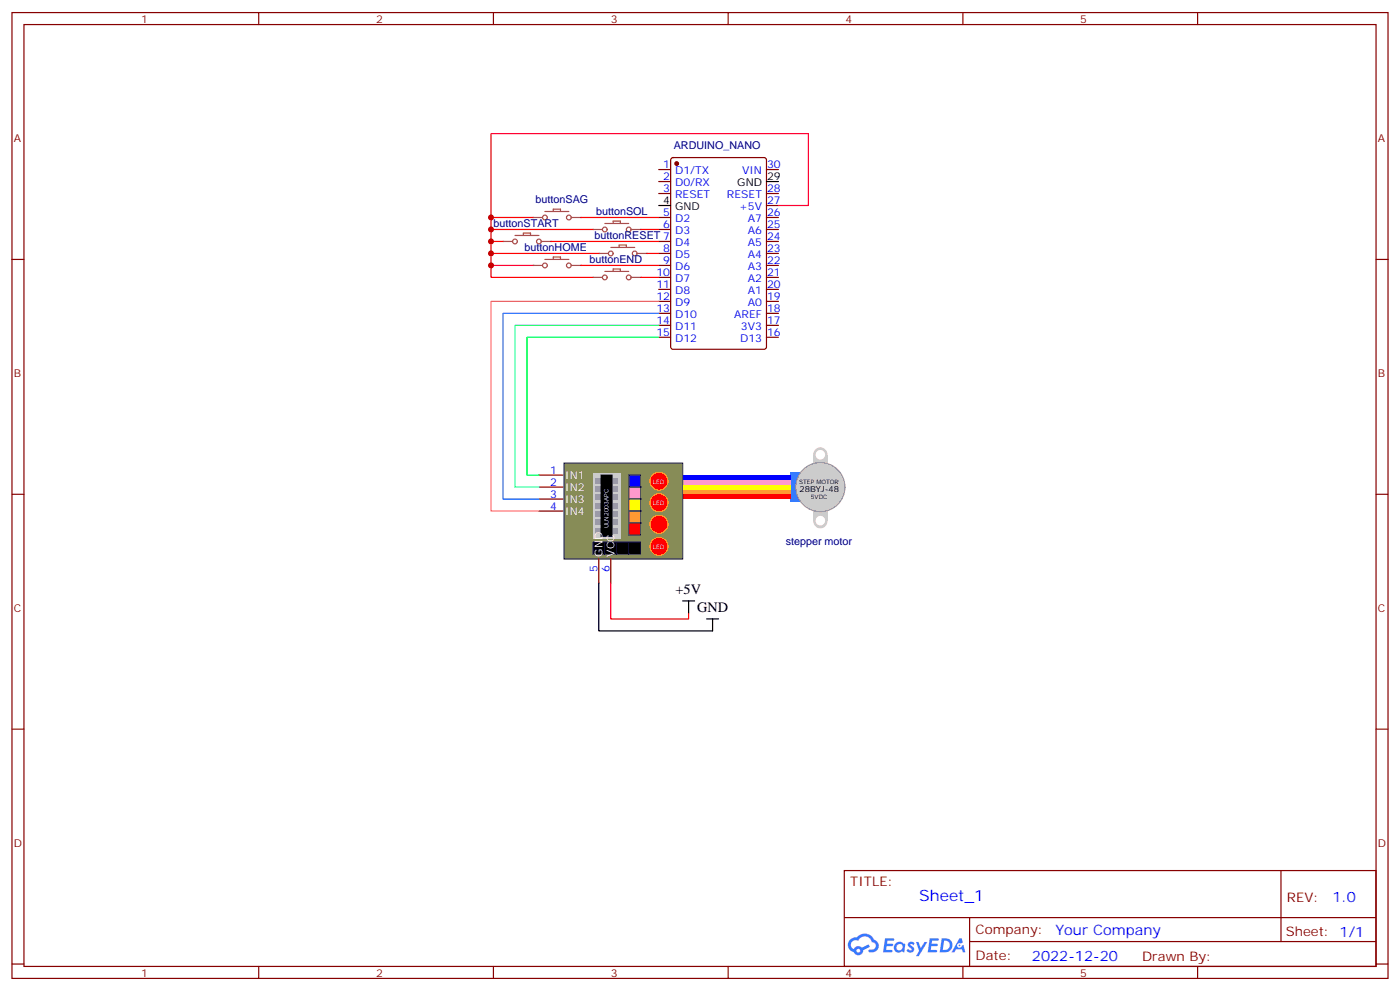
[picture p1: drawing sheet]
<svg xmlns="http://www.w3.org/2000/svg" width="412mm" height="292mm" viewBox="0 0 412 292" stroke-linecap="round" stroke-linejoin="round" font-family="sans-serif">
<g fill="none" stroke="#870000" stroke-width=".35">
<path d="M3.5 3.7h405.4v284.3h-405.4zM7.1 7.2h398.2v277.3h-398.2zM76.2 3.7v3.5M145.3 3.7v3.5M214.5 3.7v3.5M283.6 3.7v3.5M352.8 3.7v3.5M3.5 76.4h3.6M405.3 76.4h3.6M3.5 145.5h3.6M405.3 145.5h3.6M3.5 214.7h3.6"/>
<path d="M405.3 214.7h3.6M248.7 256.3h156.6v28.2h-156.6zM377.3 256.3v20.9M248.7 270.1h156.5M285.6 277.2h119.6M285.6 270.1v14.2M3.5 283.8h3.6M76.2 284.5v3.5M145.3 284.5v3.5M214.5 284.5v3.5M283.6 284.5v3.5M352.8 284.5v3.5"/>
<path d="M405.3 283.8h3.6"/>
</g>
<g fill="#5487ff">
<path d="M267.7 277.5a1.22 1.22 0 0 1 1.7 .2l-.4 .6a.47 .47 0 0 0-.3-.4 .47 .47 0 0 0-.5 .2l.1 .2a1.14 1.14 0 0 1 .8 1.8 1.14 1.14 0 0 1-1.9 0l-.2-.2 .5-.6 .7 .5a.29 .29 0 0 0 .3-.3 .29 .29 0 0 0-.2-.3 1.04 1.04 0 0 1-.6-1.7z"/>
<path d="M260.7 276.2h2.4l.3 .2-.2 .5-1.8 .1-.1 .8h1.5l.3 .4-.3 .4h-1.6l-.2 1.1h1.7l.2 .3-.2 .3-2.6 .1z"/>
<path d="M273.8 276.2h2.4l.3 .2-.1 .5-1.8 .1-.2 .8h1.6l.3 .4-.4 .4-1.6-.1-.1 1.1 1.7 .1 .2 .3-.2 .3-2.6 .1z"/>
<path d="M282.6 276.2h.7l.3 1.3-.6 .3a.69 .69 0 0 0-1 .3 .69 .69 0 0 0 .4 .9 .69 .69 0 0 0 .9-.6l.5-.2 .6 2.2h-.8l-.2-.9h-1.8l-.5 .9h-.8z"/>
<path d="M269.8 277.3h.8l.6 1.8 1.1-1.8h.9l-2.6 4.2h-.8l.9-1.5z"/>
<path d="M277.4 276.2l-.6 4.2h1.3a2.11 2.11 0 0 0 2.5-2.1 2.11 2.11 0 0 0-2.5-2.1zM278.1 277a1.39 1.39 0 0 1 1.7 1.4 1.39 1.39 0 0 1-1.8 1.2h-.3z"/>
<path d="M263.7 277.8a1.54 1.54 0 0 0-.1 2.2 1.54 1.54 0 0 0 2.2 .1l.6 .3 .3-2.3-.2-.3h-.4a1.49 1.49 0 0 0-2.4 0zM264 278.8a.94 .94 0 0 1 1.8 0 .94 .94 0 0 1-1.8 0z"/>
<path d="M250.4 276.6a2.18 2.18 0 0 0 1.1 3.7 1.44 1.44 0 0 0 1.6 .9 1.44 1.44 0 0 0 1.2-1.4l2-1.1-.5-.7-1.9 1a1.47 1.47 0 0 0-2.4 .4 1.39 1.39 0 0 1-.7-1.9 1.39 1.39 0 0 1 2-.5 2.12 2.12 0 0 1 2.2-1.3 2.12 2.12 0 0 1 1.9 1.7 1.14 1.14 0 0 1 1.1 1.4 1.14 1.14 0 0 1-1.7 .7 .43 .43 0 0 0-.5 .4 .43 .43 0 0 0 .4 .5 1.98 1.98 0 0 0 2.5-1.2 1.98 1.98 0 0 0-1.2-2.6 3.1 3.1 0 0 0-5.3-.6l-.9 .1zM252.3 279.9a.55 .55 0 0 1 1.1 0 .55 .55 0 0 1-1.1 0z"/>
<circle cx="282.6" cy="278.3" r=".26"/>
</g>
<g fill="none" stroke="#870000" stroke-width=".35">
<path d="M194 49.9h3.6M194 53.4h3.6M194 57h3.6M197.8 46.6l.5-.2h26.8l.6 .4 .1 55.3-.5 .7h-27l-.7-.4v-55.3zM225.8 49.9h3.5M225.8 57h3.5M194 64h3.6M194 67.6h3.6M194 71.1h3.6M194 74.6h3.6M194 78.1h3.6M225.8 64h3.5"/>
<path d="M225.8 67.6h3.5M225.8 71.1h3.5M225.8 74.6h3.5M225.8 78.1h3.5M225.8 60.5h3.5M194 81.7h3.6M194 85.2h3.6M194 88.7h3.6M194 92.3h3.6M194 95.8h3.6M194 99.3h3.6M225.8 81.7h3.5"/>
<path d="M225.8 85.2h3.5M225.8 88.7h3.5M225.8 92.3h3.5M225.8 95.8h3.5M225.8 99.3h3.5"/>
</g>
<circle cx="199.3" cy="48.2" r=".53" fill="#870000" stroke="#870000" stroke-width=".35"/>
<path d="M225.8 53.4h3.5M194 60.5h3.6" fill="none" stroke="#000" stroke-width=".35"/>
<g fill="#ccc">
<path d="M239.5 133.9h4.3v4.9h-4.3z"/>
<circle cx="241.6" cy="133.9" r="2.16"/>
</g>
<path d="M232.8 138.8h3.2v8.8h-3.2z" fill="#06f"/>
<path d="M201.1 145.5h31.7v1.4h-31.7z" fill="#f00"/>
<path d="M201.1 144.1h31.7v1.4h-31.7z" fill="#f93"/>
<path d="M201.1 142.7h31.7v1.4h-31.7z" fill="#ff0"/>
<path d="M201.1 141.3h31.7v1.4h-31.7z" fill="#f9c"/>
<path d="M201.1 139.9h31.7v1.4h-31.7z" fill="#00f"/>
<path d="M166.2 136.3h34.9v28.3h-34.9z" fill="#878c57" stroke="#333" stroke-width=".35"/>
<path d="M158.7 139.9h7.1M158.7 143.4h7.1M158.7 146.9h7.1M158.7 150.5h7.1" fill="none" stroke="#870000" stroke-width=".35"/>
<path d="M174.6 139.2h8.1v19.4h-8.1z" fill="#ccc"/>
<g fill="#999">
<path d="M180.3 140.6h1.7v1.7h-1.7z"/>
<path d="M180.3 143.1h1.7v1.7h-1.7z"/>
<path d="M180.3 145.5h1.7v1.8h-1.7z"/>
<path d="M180.3 148h1.7v1.8h-1.7z"/>
<path d="M180.3 150.5h1.7v1.7h-1.7z"/>
<path d="M180.3 152.9h1.7v1.8h-1.7z"/>
<path d="M180.3 155.4h1.7v1.8h-1.7z"/>
<path d="M175.3 155.4h1.8v1.8h-1.8z"/>
<path d="M175.3 152.9h1.8v1.8h-1.8z"/>
<path d="M175.3 150.5h1.8v1.7h-1.8z"/>
<path d="M175.3 148h1.8v1.8h-1.8z"/>
<path d="M175.3 145.5h1.8v1.8h-1.8z"/>
<path d="M175.3 143.1h1.8v1.7h-1.8z"/>
<path d="M175.3 140.6h1.8v1.7h-1.8z"/>
</g>
<path d="M177.1 139.9h3.2v18h-3.2z" fill="#000" stroke="#000" stroke-width=".35"/>
<path d="M185.2 139.9h3.5v3.5h-3.5z" fill="#00f" stroke="#333" stroke-width=".35"/>
<path d="M185.2 143.4h3.5v3.5h-3.5z" fill="#f9c" stroke="#333" stroke-width=".35"/>
<path d="M185.2 146.9h3.5v3.6h-3.5z" fill="#ff0" stroke="#333" stroke-width=".35"/>
<path d="M185.2 150.5h3.5v3.5h-3.5z" fill="#f93" stroke="#333" stroke-width=".35"/>
<path d="M185.2 154h3.5v3.5h-3.5z" fill="#f00" stroke="#333" stroke-width=".35"/>
<g fill="#f00" stroke="#f90" stroke-width=".35">
<circle cx="194.1" cy="141.6" r="2.65"/>
<circle cx="194.1" cy="148" r="2.65"/>
<circle cx="194.1" cy="154.3" r="2.65"/>
<circle cx="194.1" cy="160.9" r="2.65"/>
</g>
<g fill="#fff">
<circle cx="241.7" cy="133.9" r="1.41"/>
<circle cx="241.7" cy="153.4" r="1.41"/>
</g>
<g fill="#ccc">
<path d="M239.5 148.4h4.3v5h-4.3z"/>
<circle cx="241.6" cy="153.4" r="2.16"/>
</g>
<circle cx="241.7" cy="153.3" r="1.41" fill="#fff"/>
<circle cx="241.7" cy="143.4" r="7.2" fill="#ccc" stroke="#999" stroke-width=".35"/>
<path d="M174.6 159.6h3.6v3.6h-3.6zM178.2 159.6h3.5v3.6h-3.5zM181.7 159.6h3.5v3.6h-3.5zM185.2 159.6h3.5v3.6h-3.5z" fill="#000" stroke="#333" stroke-width=".35"/>
<path d="M176.4 164.6v7M179.9 164.6v7" fill="none" stroke="#870000" stroke-width=".35"/>
<path d="M194 99.3h-38.8v40.6h3.5" fill="none" stroke="#0f0" stroke-width=".35"/>
<path d="M194 95.8h-42.3v47.6h7" fill="none" stroke="#0fc" stroke-width=".35"/>
<path d="M194 92.3h-45.8v54.6h10.5" fill="none" stroke="#06f" stroke-width=".35"/>
<path d="M194 88.7h-49.4v61.8h14.1" fill="none" stroke="#f66" stroke-width=".35"/>
<path d="M176.4 171.6v14.1h33.5v-3.5M201.1 176.9h3.5M202.8 176.9v3.5M208.1 182.2h3.6" fill="none" stroke="#000" stroke-width=".35"/>
<path d="M179.9 171.6v10.6h22.9v-1.8" fill="none" stroke="#f00" stroke-width=".35"/>
<path d="M157 64h2.8M160.5 62.3h7.1M161.2 64a.71 .71 0 0 0-1-.6 .71 .71 0 0 0-.2 1.1 .71 .71 0 0 0 1.2-.2v-.3M163 62.3v-.7h2.1v.7M171.1 64h-2.8a.71 .71 0 0 0-1-.6 .71 .71 0 0 0-.2 1.1 .71 .71 0 0 0 1.1-.2l.1-.3" fill="none" stroke="#a64a4a" stroke-width=".35"/>
<g fill="#a64a4a">
<circle cx="171.1" cy="64" r=".18"/>
<circle cx="157" cy="64" r=".18"/>
</g>
<g fill="none" stroke="#a64a4a" stroke-width=".35">
<path d="M174.6 67.6h2.8M178.2 65.8h7M180.6 65.8v-.7h2.1v.7M185.9 67.6h2.8"/>
<circle cx="178.2" cy="67.6" r=".71"/>
<circle cx="185.2" cy="67.6" r=".71"/>
</g>
<g fill="#a64a4a">
<circle cx="188.7" cy="67.6" r=".18"/>
<circle cx="174.6" cy="67.6" r=".18"/>
</g>
<g fill="none" stroke="#a64a4a" stroke-width=".35">
<path d="M148.2 71.1h2.8M151.7 69.3h7M154.2 69.3v-.7h2.1v.7M159.5 71.1h2.8"/>
<circle cx="151.7" cy="71.1" r=".71"/>
<circle cx="158.8" cy="71.1" r=".71"/>
</g>
<g fill="#a64a4a">
<circle cx="162.3" cy="71.1" r=".18"/>
<circle cx="148.2" cy="71.1" r=".18"/>
</g>
<g fill="none" stroke="#a64a4a" stroke-width=".35">
<path d="M176.4 74.6h2.8M179.9 72.8h7.1M182.4 72.8v-.7h2.1v.7M187.7 74.6h2.8"/>
<circle cx="179.9" cy="74.6" r=".71"/>
<circle cx="187" cy="74.6" r=".71"/>
</g>
<g fill="#a64a4a">
<circle cx="190.5" cy="74.6" r=".18"/>
<circle cx="176.4" cy="74.6" r=".18"/>
</g>
<g fill="none" stroke="#a64a4a" stroke-width=".35">
<path d="M157 78.1h2.8M160.5 76.4h7.1M163 76.4v-.7h2.1v.7M168.3 78.1h2.8"/>
<circle cx="160.5" cy="78.1" r=".71"/>
<circle cx="167.6" cy="78.1" r=".71"/>
</g>
<g fill="#a64a4a">
<circle cx="171.1" cy="78.1" r=".18"/>
<circle cx="157" cy="78.1" r=".18"/>
</g>
<path d="M144.6 64h12.4M144.6 71.1h3.6M144.6 74.6h31.8M144.6 67.6h30M162.3 71.1h31.7M171.1 64h22.9M171.1 78.1h22.9M188.7 67.6h5.3M190.5 74.6h3.5" fill="none" stroke="#f00" stroke-width=".35"/>
<path d="M229.3 60.5h8.8v-21.2h-93.5v38.8h12.4" fill="none" stroke="#f03" stroke-width=".35"/>
<g fill="none" stroke="#a64a4a" stroke-width=".35">
<path d="M178.2 79.9h7M180.6 79.9v-.7h2.1v.7M174.6 81.7h2.8M185.9 81.7h2.8"/>
<circle cx="178.2" cy="81.7" r=".71"/>
<circle cx="185.2" cy="81.7" r=".71"/>
</g>
<g fill="#a64a4a">
<circle cx="188.7" cy="81.7" r=".18"/>
<circle cx="174.6" cy="81.7" r=".18"/>
</g>
<path d="M144.6 78.1v3.6h30M188.7 81.7h5.3" fill="none" stroke="#f00" stroke-width=".35"/>
<g fill="#c00">
<circle cx="144.6" cy="64" r=".88"/>
<circle cx="144.6" cy="71.1" r=".88"/>
<circle cx="144.6" cy="74.6" r=".88"/>
<circle cx="144.6" cy="67.6" r=".88"/>
<circle cx="144.6" cy="78.1" r=".88"/>
</g>
<text font-size="4.6" fill="#00f" x="270.8" y="265.3">Sheet_1</text>
<g font-size="4.2">
<text x="199" y="174.8">+5V</text>
<text x="205.3" y="180.2">GND</text>
</g>
<g font-size="4.2" fill="#00f">
<text x="392.5" y="265.6">1.0</text>
<text x="310.9" y="275.1">Your Company</text>
<text x="304" y="282.9">2022-12-20</text>
</g>
<g font-size="3.9" fill="#800">
<text x="250.5" y="260.9">TITLE:</text>
<text x="379.1" y="265.6">REV:</text>
<text x="287.4" y="275.1">Company:</text>
<text x="378.7" y="275.7">Sheet: 1/1</text>
<text x="287.4" y="282.8">Date:</text>
<text x="336.4" y="282.8">Drawn By:</text>
</g>
<g font-size="3.2" fill="#800">
<text x="41.6" y="6.7">1</text>
<text x="110.8" y="6.7">2</text>
<text x="179.9" y="6.7">3</text>
<text x="249.1" y="6.7">4</text>
<text x="318.2" y="6.7">5</text>
<text x="4.1" y="41.8">A</text>
<text x="405.9" y="41.8">A</text>
<text x="4.1" y="110.9">B</text>
<text x="405.9" y="110.9">B</text>
<text x="4.1" y="180.1">C</text>
<text x="405.9" y="180.1">C</text>
<text x="4.1" y="249.2">D</text>
<text x="405.9" y="249.2">D</text>
<text x="41.6" y="287.5">1</text>
<text x="110.8" y="287.5">2</text>
<text x="179.9" y="287.5">3</text>
<text x="249.1" y="287.5">4</text>
<text x="318.2" y="287.5">5</text>
</g>
<g font-size="3.2" fill="#000080">
<text x="198.5" y="44">ARDUINO_NANO</text>
<text x="157.8" y="59.9">buttonSAG</text>
<text x="175.6" y="63.4">buttonSOL</text>
<text x="145.4" y="66.9">buttonSTART</text>
<text x="175.1" y="70.5">buttonRESET 7</text>
<text x="154.5" y="74">buttonHOME</text>
<text x="173.6" y="77.5">buttonEND</text>
<text x="231.4" y="160.5">stepper motor</text>
</g>
<g font-size="3.2" fill="#00f">
<text x="195.4" y="49.6">1</text>
<text x="195.4" y="53.1">2</text>
<text x="198.9" y="51.3">D1/TX</text>
<text x="218.6" y="51.3">VIN</text>
<text x="226" y="49.6">30</text>
<text x="195.4" y="56.6">3</text>
<text x="198.9" y="54.9">D0/RX</text>
<text x="198.9" y="58.4">RESET</text>
<text x="214.1" y="58.4">RESET</text>
<text x="226" y="56.6">28</text>
<text x="195.4" y="63.7">5</text>
<text x="198.9" y="65.4">D2</text>
<text x="217.7" y="61.9">+5V</text>
<text x="220.3" y="65.4">A7</text>
<text x="226" y="63.7">26</text>
<text x="226" y="60.1">27</text>
<text x="195.4" y="67.2">6</text>
<text x="198.9" y="69">D3</text>
<text x="220.3" y="69">A6</text>
<text x="226" y="70.7">24</text>
<text x="226" y="67.2">25</text>
<text x="195.4" y="74.3">8</text>
<text x="195.4" y="77.8">9</text>
<text x="198.9" y="72.5">D4</text>
<text x="198.9" y="76">D5</text>
<text x="220.3" y="76">A4</text>
<text x="220.3" y="72.5">A5</text>
<text x="226" y="77.8">22</text>
<text x="226" y="74.3">23</text>
<text x="193.3" y="81.3">10</text>
<text x="198.9" y="79.6">D6</text>
<text x="198.9" y="83.1">D7</text>
<text x="220.3" y="83.1">A2</text>
<text x="220.3" y="79.6">A3</text>
<text x="226" y="81.3">21</text>
<text x="193.3" y="84.8">11</text>
<text x="193.3" y="88.4">12</text>
<text x="198.9" y="86.6">D8</text>
<text x="220.3" y="86.6">A1</text>
<text x="226" y="88.4">19</text>
<text x="226" y="84.8">20</text>
<text x="193.3" y="91.9">13</text>
<text x="193.3" y="95.4">14</text>
<text x="198.9" y="90.1">D9</text>
<text x="198.9" y="93.7">D10</text>
<text x="216.3" y="93.7">AREF</text>
<text x="220.3" y="90.1">A0</text>
<text x="226" y="95.4">17</text>
<text x="226" y="91.9">18</text>
<text x="193.3" y="99">15</text>
<text x="198.9" y="97.2">D11</text>
<text x="198.9" y="100.7">D12</text>
<text x="218" y="100.7">D13</text>
<text x="218.3" y="97.2">3V3</text>
<text x="226" y="99">16</text>
<text x="162" y="139.5">1</text>
<text x="162" y="143.1">2</text>
<text x="162" y="146.6">3</text>
<text x="162" y="150.1">4</text>
<text x="176" y="168.3" transform="rotate(-90 176 168.3)">5</text>
<text x="179.6" y="168.3" transform="rotate(-90 179.6 168.3)">6</text>
</g>
<g font-size="3.2">
<text x="226" y="53.1">29</text>
<text x="217.2" y="54.9">GND</text>
<text x="195.4" y="60.1">4</text>
<text x="198.9" y="61.9">GND</text>
</g>
<g font-size="3.2" fill="#fff">
<text x="166.5" y="140.9">IN1</text>
<text x="166.5" y="144.5">IN2</text>
<text x="166.5" y="148">IN3</text>
<text x="166.5" y="151.5">IN4</text>
<text x="177.4" y="163.9" transform="rotate(-90 177.4 163.9)">GND</text>
<text x="181" y="163.9" transform="rotate(-90 181 163.9)">VCC</text>
</g>
<text font-size="2.5" x="235.5" y="144.8">28BYJ-48</text>
<g font-size="1.8" fill="#fff">
<text x="192.3" y="142.4">LED</text>
<text x="192.3" y="148.7">LED</text>
<text x="179.3" y="155.6" transform="rotate(-90 179.3 155.6)">ULN2003APC</text>
<text x="192.3" y="161.6">LED</text>
</g>
<g font-size="1.8">
<text x="235.4" y="142.3">STEP MOTOR</text>
<text x="238.8" y="146.9">5VDC</text>
</g>
</svg>
